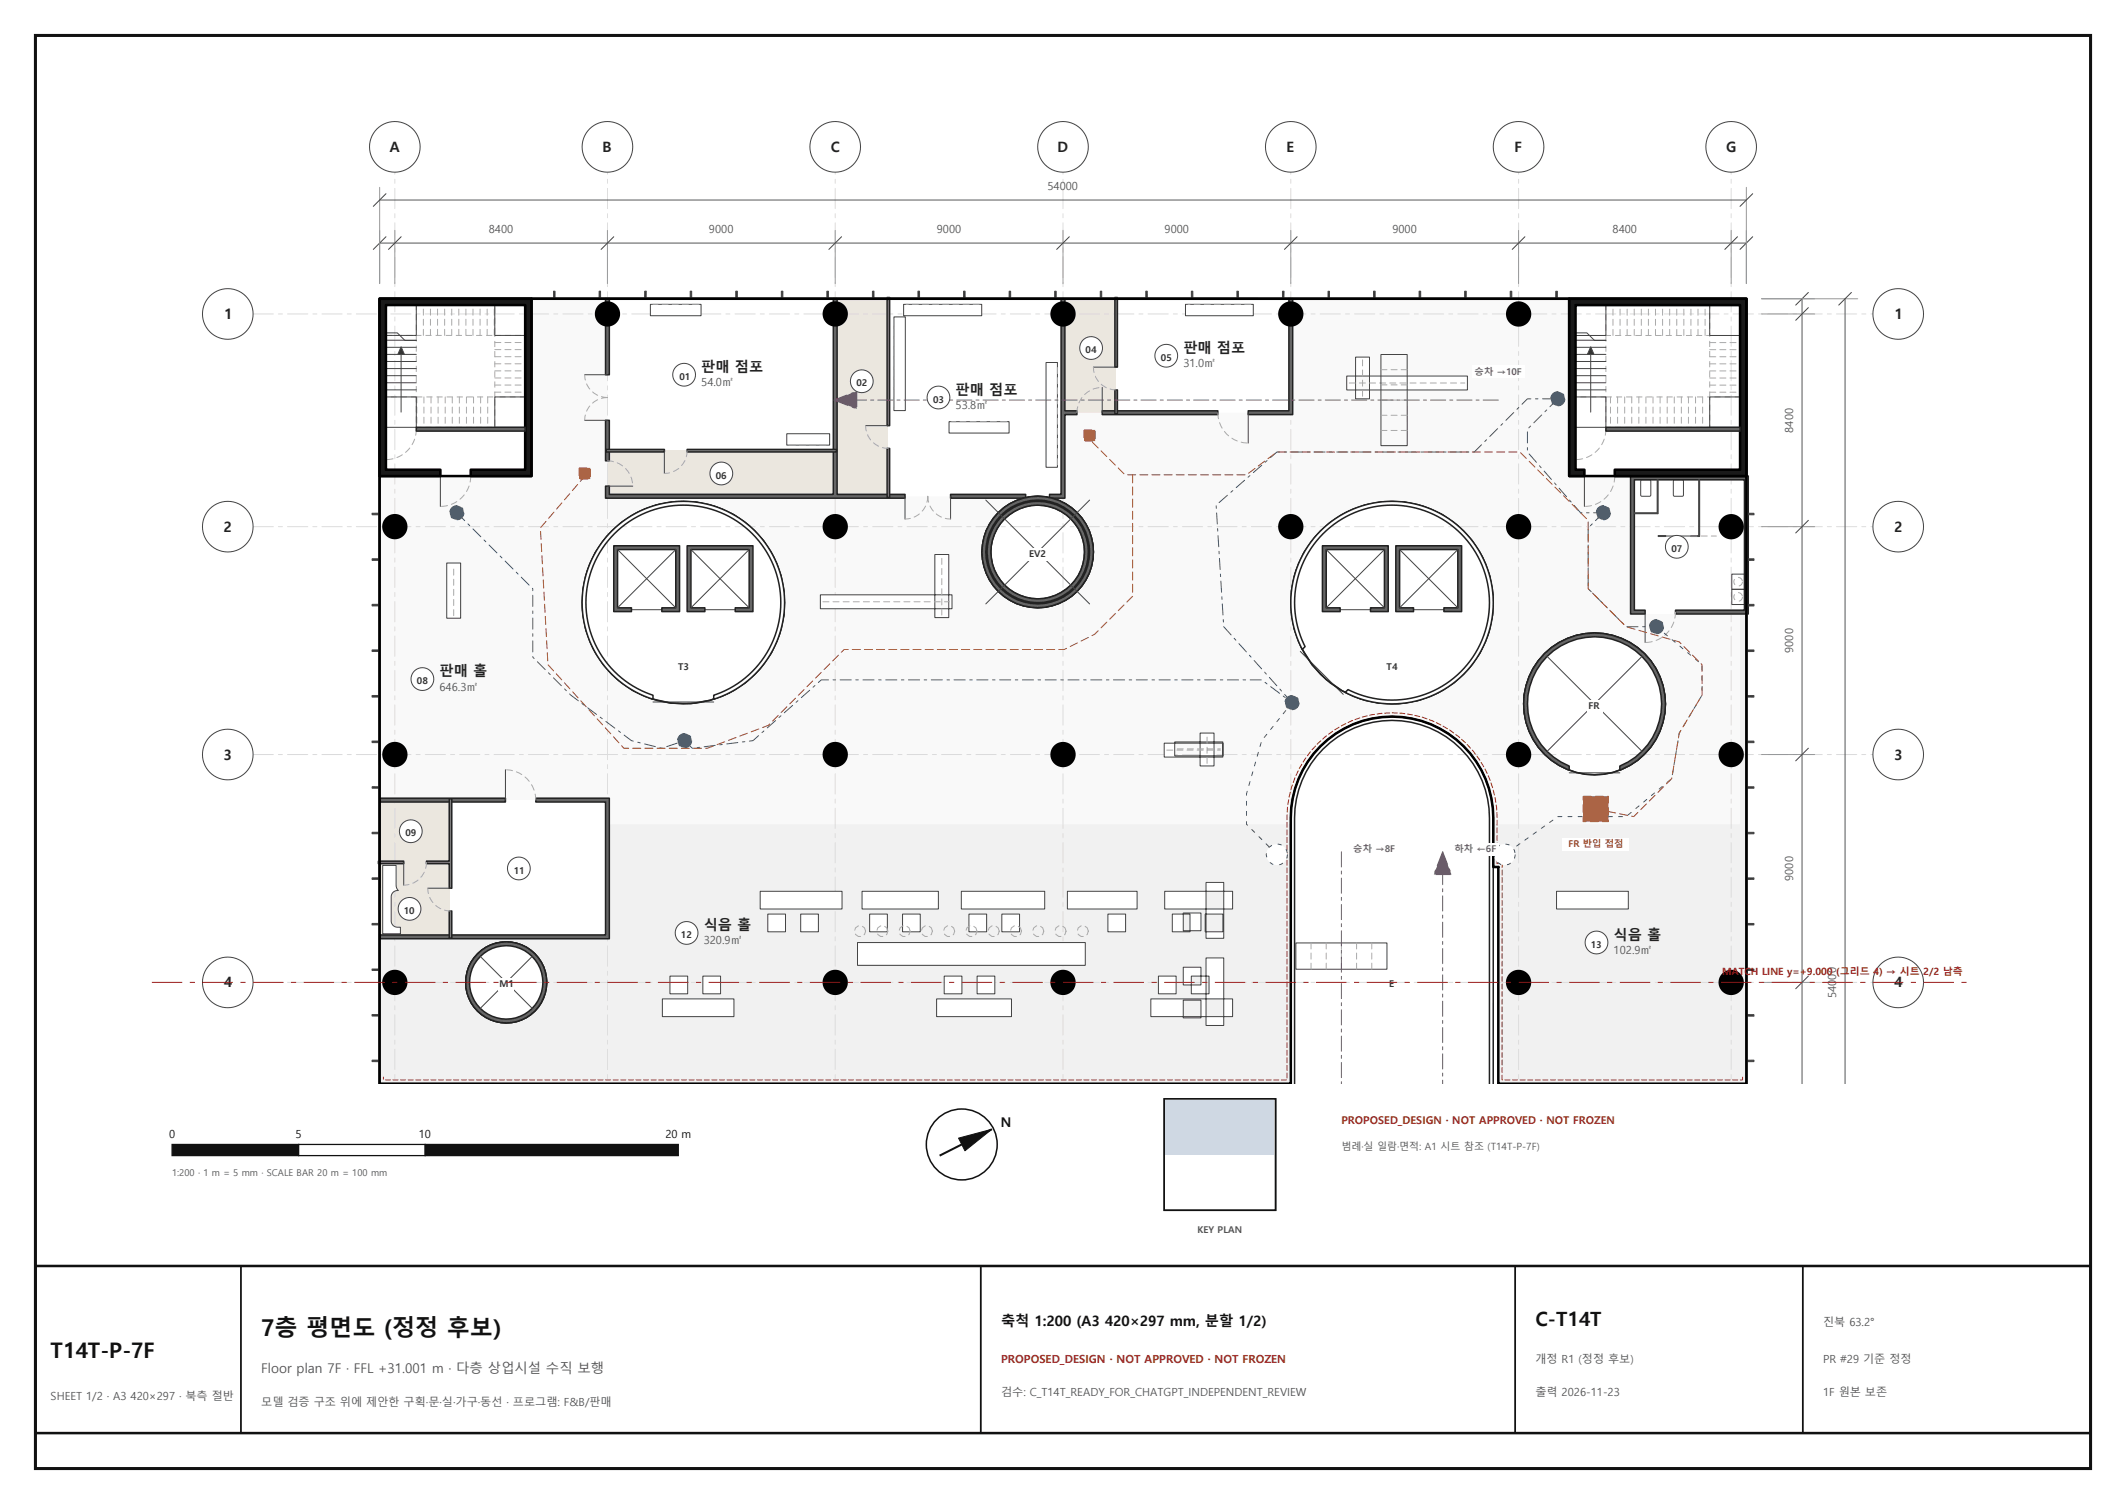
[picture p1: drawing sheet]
<svg xmlns="http://www.w3.org/2000/svg" width="420mm" height="297mm" viewBox="0 0 420 297" stroke-linecap="round" stroke-linejoin="round" font-family="sans-serif">
<path d="M7 7h406v283h-406z" fill="none" stroke="#111" stroke-width=".6"/>
<path d="M120 59h45v30h-45z" fill-rule="evenodd" fill="#fff"/>
<path d="M165 59h10.5v39h-10.5z" fill-rule="evenodd" fill="#ebe7df"/>
<path d="M175.5 59h34.5v39h-34.5z" fill-rule="evenodd" fill="#fff"/>
<path d="M210 59h10.5v22.5h-10.5z" fill-rule="evenodd" fill="#ebe7df"/>
<path d="M220.5 59h34.5v22.5h-34.5z" fill-rule="evenodd" fill="#fff"/>
<path d="M120 89h45v9h-45z" fill-rule="evenodd" fill="#ebe7df"/>
<path d="M105 59h139.3l-124.3 .1 .1 38.9 83.9 .1-1.9 .3-2.6 1.1-2.3 1.7-.9 1.1-.8 1.2a11.1 11.1 0 0 0-.7 9.7l1.5 2.5a11.1 11.1 0 0 0 7.3 4.2l1.4 .1a10.9 10.9 0 0 0 5.5-1.5l1.2-.8 2-2a11 11 0 0 0-7.7-17.6l3.9-.1 .1-.1v-16.4h44.9l.1-22.4-.1-.1h55.1v34.9l.1 .1h12.2l-.2 .4v26.7l.4 .2h21.3l-.1 41.5h-48.7l-.1-3.3-.3-1.9-.5-1.9-1-2.7a19.4 19.4 0 0 0-4-5.6l-1.4-1.4-3.3-2.1a20.4 20.4 0 0 0-13.3-2l-1.9 .5a20.3 20.3 0 0 0-12.7 11.4l-.6 1.9-.5 1.9-.3 1.9-.1 3.3h-135v-4.7l-.1-.1h-44.8l-.1 .2v9.9v-74.1h30zM301 139a14 14 0 0 0 28 0 14 14 0 0 0-28 0zM259.8 106a22.2 22.2 0 0 0-4.7 10.6 20.1 20.1 0 0 0 6.9 17.6l3.2 2.2a20 20 0 0 0 26.1-6 20 20 0 0 0-3.3-26.6l-3.1-2.2a20 20 0 0 0-22.2 1.7zM119.8 105.9l-2.2 3.3-1.6 3.5a19.9 19.9 0 0 0-.9 7.8l.6 3.8a19.3 19.3 0 0 0 3.6 7 20.8 20.8 0 0 0 17.2 7.7l3.9-.7a20.7 20.7 0 0 0 13.6-13.1l.9-3.8v-3.9a20 20 0 0 0-6.9-13.7l-3.1-2.2a19.7 19.7 0 0 0-7.5-2.4 19.7 19.7 0 0 0-7.8 .5l-3.6 1.5-3.3 2z" fill-rule="evenodd" fill="#f9f9f9"/>
<g fill="#ebe7df">
<path d="M75 158h14v12.3h-14z" fill-rule="evenodd"/>
<path d="M75 170.3h14v14.7h-14z" fill-rule="evenodd"/>
</g>
<path d="M89 158h31v27h-31z" fill-rule="evenodd" fill="#fff"/>
<g fill="#f1f1f1">
<path d="M75 185h44.9l.1-22.2h135v51.2h-180zM92 194a8 8 0 0 0 16 0 8 8 0 0 0-16 0z" fill-rule="evenodd"/>
<path d="M295 162.6l.1 .2 48.6-.1 .1-41.4h1.2v92.7h-49v-42.6l-.1-.2h-.9z" fill-rule="evenodd"/>
</g>
<g fill="none" stroke="#222" stroke-width=".3">
<path d="M119.8 106a20 20 0 0 1 17.6-6.8 20.7 20.7 0 0 1 15.4 10.8l1.5 3.6 .6 3.9a22.3 22.3 0 0 1-2.5 11.3 22.2 22.2 0 0 1-8.4 8.1 22.2 22.2 0 0 1-11.4 1.9 22.3 22.3 0 0 1-10.6-4.6 19.9 19.9 0 0 1-6.3-9.8 22.5 22.5 0 0 1 .3-11.6l1.6-3.6zM259.8 106a19.9 19.9 0 0 1 6.2-4.8 20.7 20.7 0 0 1 18.8 .4l1.6 1.1a19.8 19.8 0 0 1-4.2 34.9 18 18 0 0 1-11.5 .8 18 18 0 0 1-10.1-5.6 19.2 19.2 0 0 1-5-18.1l.4-1.9 1.6-3.6z"/>
<circle cx="205" cy="109" r="11"/>
<circle cx="315" cy="139" r="14"/>
<circle cx="100" cy="194" r="8"/>
</g>
<path d="M50 62h320M50 104h320M50 149h320M50 194h320M78 214v-180M120 214v-180M165 214v-180M210 214v-180M255 214v-180M300 214v-180M342 214v-180" fill="none" stroke="#dcdcdc" stroke-width=".2" stroke-dasharray="4 1 .8 1"/>
<path d="M128.5 60.1h10v2.2h-10zM155.4 85.7h8.5v2.2h-8.5z" fill-rule="evenodd" fill="#fff" stroke="#444" stroke-width=".2"/>
<path d="M138 60.1h-9M155.9 87.9h7.5" fill="none" stroke="#aaa" stroke-width=".2" stroke-dasharray="1.2 .8"/>
<path d="M206.7 71.6h2.2v20.7h-2.2zM178.5 60.1h15.4v2.2h-15.4zM176.6 62.6h2.3v18.5h-2.3zM187.5 83.3h11.8v2.2h-11.8z" fill-rule="evenodd" fill="#fff" stroke="#444" stroke-width=".2"/>
<path d="M176.6 63.1v17.5M193.4 60.1h-14.4M198.8 83.3h-10.8M208.9 91.8v-19.7" fill="none" stroke="#aaa" stroke-width=".2" stroke-dasharray="1.2 .8"/>
<path d="M234.2 60.1h13.4v2.2h-13.4z" fill-rule="evenodd" fill="#fff" stroke="#444" stroke-width=".2"/>
<path d="M247.1 60.1h-12.4" fill="none" stroke="#aaa" stroke-width=".2" stroke-dasharray="1.2 .8"/>
<path d="M88.3 111.2v10.9h2.7v-10.9zM162.1 117.5v2.7h26v-2.7zM184.7 109.5v12.5h2.7v-12.5zM266 74.3v2.7h23.9v-2.7zM267.8 70.5v8.3h2.8v-8.3zM230 146.8v2.7h11.6v-2.7zM232.1 146.5v2.8h9.5v-2.8zM237.1 144.8v6.5h2.7v-6.5z" fill-rule="evenodd" fill="#fff" stroke="#444" stroke-width=".2"/>
<path d="M266.5 75.6h22.9M269.2 78.3v-7.3M162.6 118.8h25M89.6 121.6v-9.9M186.1 121.5v-11.5M230.5 148.1h10.6M232.6 147.9h8.5M238.5 150.8v-5.5" fill="none" stroke="#aaa" stroke-width=".2" stroke-dasharray="1.2 .8"/>
<g fill="#fff" stroke="#444" stroke-width=".2">
<path d="M75.6 170.9h2.7v4l.4 1a1.27 1.27 0 0 0-1.4 1.2v4.8a1.25 1.25 0 0 0 1.2 1.2h.6v1.3h-3.5z" fill-rule="evenodd"/>
<path d="M130.9 197.3v3.5h14.1v-3.5zM132.4 192.8v3.5h3.5v-3.5zM138.9 192.8v3.5h3.5v-3.5zM185 197.3v3.5h14.8v-3.5zM186.5 192.8v3.5h3.5v-3.5zM193 192.8v3.5h3.5v-3.5zM227.4 197.3v3.5h16.1v-3.5zM228.8 192.8v3.5h3.5v-3.5zM235.3 192.8v3.5h3.5v-3.5zM150.2 176v3.5h16.1v-3.5zM151.7 180.5v3.5h3.5v-3.5zM158.2 180.5v3.5h3.5v-3.5zM170.3 176v3.5h15.1v-3.5zM171.8 180.5v3.5h3.5v-3.5zM178.3 180.5v3.5h3.5v-3.5zM189.9 176v3.5h16.5v-3.5zM191.4 180.5v3.5h3.5v-3.5zM197.9 180.5v3.5h3.5v-3.5zM210.9 176v3.5h13.7v-3.5zM218.9 180.5v3.5h3.5v-3.5zM230.1 176v3.5h13.4v-3.5zM231.6 180.5v3.5h3.5v-3.5zM238.1 180.5v3.5h3.5v-3.5zM238.3 189.2v13.3h3.5v-13.3zM233.8 197.5v3.5h3.5v-3.5zM233.8 191v3.5h3.5v-3.5zM238.3 174.3v11h3.5v-11zM233.8 180.3v3.5h3.5v-3.5zM169.4 186.1v4.5h45v-4.5z" fill-rule="evenodd"/>
</g>
<path d="M171 183.9l-.2-.7-.6-.4h-.6l-.6 .4-.2 .7 .2 .6 .6 .4h.6l.6-.4 .2-.6M175.4 183.9l-.2-.7-.6-.4h-.6l-.6 .4-.2 .7 .2 .6 .6 .4h.6l.6-.4 .2-.6M179.8 183.9l-.2-.7-.6-.4h-.6l-.6 .4-.2 .7 .2 .6 .6 .4h.6l.6-.4 .2-.6M184.2 183.9l-.2-.7-.6-.4h-.6l-.6 .4-.2 .7 .2 .6 .6 .4h.6l.6-.4 .2-.6M188.6 183.9l-.2-.7-.6-.4h-.6l-.6 .4-.2 .7 .2 .6 .6 .4h.6l.6-.4 .2-.6M193 183.9l-.2-.7-.6-.4h-.6l-.6 .4-.2 .7 .2 .6 .6 .4h.6l.6-.4 .2-.6M197.4 183.9l-.2-.7-.6-.4h-.6l-.6 .4-.2 .7 .2 .6 .6 .4h.6l.6-.4 .2-.6M201.8 183.9l-.2-.7-.6-.4h-.6l-.6 .4-.2 .7 .2 .6 .6 .4h.6l.6-.4 .2-.6M206.2 183.9l-.2-.7-.6-.4h-.6l-.6 .4-.2 .7 .2 .6 .6 .4h.6l.6-.4 .2-.6M210.6 183.9l-.2-.7-.6-.4h-.6l-.6 .4-.2 .7 .2 .6 .6 .4h.6l.6-.4 .2-.6M215 183.9l-.2-.7-.6-.4h-.6l-.6 .4-.2 .7 .2 .6 .6 .4h.6l.6-.4 .2-.6" fill="none" stroke="#aaa" stroke-width=".2" stroke-dasharray="1.2 .8"/>
<path d="M307.5 176h14.2v3.5h-14.2z" fill-rule="evenodd" fill="#fff" stroke="#444" stroke-width=".2"/>
<g fill="none" stroke="#444" stroke-width=".2">
<path d="M76.2 78.4h6v6h-6zM76.2 60.2h6v6h-6zM76.2 65.7h2.3l1.5 1.5h2.2M76.2 77h6M76.2 75.6h6M76.2 74.2h6M76.2 72.8h6M76.2 71.4h6M76.2 70h6M76.2 68.6h6M76.2 67.2h6M79.2 70v11.4"/>
<path d="M97.7 60.2h6v6h-6zM97.7 78.4h6v6h-6zM272.8 70h5.2v18h-5.2zM324.2 94.8l1.7-.1 .2 .2v2.8l-.1 .3h-1.6l-.2-.1zM330.6 94.8l1.7-.1 .2 .2 .1 2.9-.2 .2h-1.6l-.2-.1zM342.1 116.4h2.5v3h-2.5zM342.1 113.4h2.5v3h-2.5zM256 186.2h18v5.2h-18z"/>
</g>
<g fill="none" stroke="#aaa" stroke-width=".2" stroke-dasharray="1.2 .8" stroke-linecap="butt">
<path d="M76.2 66.2h6v12.2h-6zM82.2 60.2h15.5v6h-15.5zM82.2 78.4h15.5v6h-15.5zM97.7 66.2h6v12.2h-6z"/>
<circle cx="343.4" cy="117.9" r=".85"/>
<circle cx="343.4" cy="114.9" r=".85"/>
</g>
<g fill="none" stroke="#aaa" stroke-width=".2" stroke-dasharray="1.2 .8">
<path d="M82.4 78.4v6M83.6 66.2v-6M83.8 78.4v6M85 66.2v-6M85.2 78.4v6M86.4 66.2v-6M86.6 78.4v6M87.8 66.2v-6M88 78.4v6M89.2 66.2v-6M89.4 78.4v6M90.6 66.2v-6"/>
<path d="M90.7 78.4v6M92 66.2v-6M92.1 78.4v6M93.4 66.2v-6M93.5 78.4v6M94.8 66.2v-6M94.9 78.4v6M96.2 66.2v-6M96.3 78.4v6M97.6 66.2v-6M97.7 67.6h6M97.7 69h6"/>
<path d="M97.7 70.4h6M97.7 71.8h6M97.7 73.2h6M97.7 74.6h6M97.7 76h6M97.7 77.4h6M272.8 79h5.2M272.8 76h5.2M272.8 73h5.2M272.8 85h5.2M272.8 82h5.2M259 191.4v-5.2"/>
<path d="M262 191.4v-5.2M265 191.4v-5.2M268 191.4v-5.2M271 191.4v-5.2"/>
</g>
<path d="M79.2 68.5l.7 1.5h-1.3z" fill="#333" stroke="#444" stroke-width=".2"/>
<path d="M311.3 66.3h6v12.1h-6zM317.3 60.3h20.5v6h-20.5zM317.3 78.4h20.5v6h-20.5zM337.8 66.3h6v12.1h-6z" fill="none" stroke="#aaa" stroke-width=".2" stroke-dasharray="1.2 .8" stroke-linecap="butt"/>
<g fill="none" stroke="#444" stroke-width=".2">
<path d="M311.3 78.4h6v6h-6zM311.3 60.3h6v6h-6zM311.3 65.7h2.2l1.5 1.5h2.3M311.3 77h6M311.3 75.6h6M311.3 74.2h6M311.3 72.8h6M311.3 71.4h6M311.3 70h6M311.3 68.6h6M311.3 67.2h6M314.3 70v11.4"/>
<path d="M337.8 60.3h6v6h-6zM337.8 78.4h6v6h-6z"/>
</g>
<g fill="none" stroke="#aaa" stroke-width=".2" stroke-dasharray="1.2 .8">
<path d="M318.2 78.4v6M318.7 66.3v-6M319.6 78.4v6M320 66.3v-6M321 78.4v6M321.4 66.3v-6M322.4 78.4v6M322.8 66.3v-6M323.8 78.4v6M324.2 66.3v-6M325.2 78.4v6M325.6 66.3v-6"/>
<path d="M326.6 78.4v6M327 66.3v-6M328 78.4v6M328.4 66.3v-6M329.4 78.4v6M329.9 66.3v-6M330.8 78.4v6M331.3 66.3v-6M332.2 78.4v6M332.7 66.3v-6M333.6 78.4v6M334.1 66.3v-6"/>
<path d="M335 78.4v6M335.5 66.3v-6M336.4 78.4v6M336.9 66.3v-6M337.8 67.7h6M337.8 69h6M337.8 70.4h6M337.8 71.8h6M337.8 73.2h6M337.8 74.6h6M337.8 76h6M337.8 77.4h6"/>
</g>
<path d="M314.3 68.5l.6 1.5h-1.3z" fill="#333" stroke="#444" stroke-width=".2"/>
<path d="M209.6 59h.8v22.1h2.3v.8h-2.3v16.5h-3.1v-.8h2.3zM217.7 81.1h22.9v.8h-22.9zM254.6 59h.8v22.9h-8.8v-.8h8zM119.6 96h.8v1.6h44.2v-38.6h.8v38.6h13.4v.8h-59.2zM119.6 83h.8v8h-.8zM119.6 59h.8v15h-.8zM187.8 97.6h14.8v.8h-14.8zM75 184.6h44.6v-26.2h-13.7v-.8h14.5v27.8h-45.4zM75 157.6h24.9v.8h-24.9z" fill-rule="evenodd" fill="#666" stroke="#222" stroke-width=".3"/>
<path d="M220.3 58.7h.4v13.8h-.4zM220.3 77h.4v4.7h-.4zM175.3 58.7h.4v25.4h-.4zM175.3 88.6h.4v9.7h-.4zM135.8 88.7h29.5v.5h-29.5zM119.8 88.7h11.4v.5h-11.4zM74.8 170h5v.6h-5zM88.8 157.7h.5v17.7h-.5v-4.8h-4.5v-.6h4.5zM88.8 179.9h.5v5.3h-.5z" fill-rule="evenodd" fill="#808080" stroke="#222" stroke-width=".3"/>
<path d="M322.1 94h23.3v27.2h-14.4v-.7h13.6v-25.8h-21.7v25.8h2.1v.7h-2.9z" fill-rule="evenodd" fill="#666" stroke="#222" stroke-width=".3"/>
<g fill="#888" stroke="#444" stroke-width=".2">
<path d="M327.4 94.7h.2v6.7h-.2z" fill-rule="evenodd"/>
<path d="M322.9 101.3h4.5v.1h-4.5z" fill-rule="evenodd"/>
<path d="M335.6 94.7h.2v11.3h-.2z" fill-rule="evenodd"/>
<path d="M327.6 105.8h1.5v.2h-1.5z" fill-rule="evenodd"/>
<path d="M334.1 105.8h1.5v.2h-1.5z" fill-rule="evenodd"/>
</g>
<g fill="none" stroke="#444" stroke-width=".2">
<path d="M105 58.8h205v.2h-143.5h-61.5zM115.5 74h4.5M216 72.5h4.5M217.7 76.5v5M74.8 94h.2v120h-.2zM76.2 84.8v6M87 94v6M115.5 83h4.5M120 96h5M131.2 89v4.5M171 84.1h4.5M178.8 98v4.5"/>
<path d="M187.8 98v4.5M246.6 81.5v6M311.3 84.8v6M313 94v6M345 94h.2v120h-.2zM329.1 105.8h5M124.7 120.4h6M129 138.6h12M139.2 120.4h6M256.9 128.6l8.5 8.5M264.8 120.4h5.9M279.2 120.4h6"/>
<path d="M325 120.9v6M99.9 152v6M310 152.6h10M79.8 170.3v4.5M84.5 175.4h4.5"/>
</g>
<g fill="none" stroke="#aaa" stroke-width=".2" stroke-dasharray="1.2 .8">
<path d="M120 78.5a4.5 4.5 0 0 0-4.5 4.5M120 78.5a4.5 4.5 0 0 1-4.5-4.5M220.5 77a4.5 4.5 0 0 1-4.5-4.5M82.2 84.8a6 6 0 0 1-6 6M93 94a6 6 0 0 1-6 6M120 91a5 5 0 0 1 5 5M135.8 89a4.5 4.5 0 0 1-4.6 4.5M175.5 88.6a4.5 4.5 0 0 1-4.5-4.5M183.3 98a4.5 4.5 0 0 0 4.5 4.5M183.3 98a4.5 4.5 0 0 1-4.5 4.5M212.7 81.5a5 5 0 0 1 5-5M240.6 81.5a6 6 0 0 0 6 6"/>
<path d="M317.3 84.8a6 6 0 0 1-6 6M319 94a6 6 0 0 1-6 6M334.1 105.8h5M331 120.9a6 6 0 0 1-6 6M105.9 158a6 6 0 0 0-6-6M84.3 170.3a4.5 4.5 0 0 1-4.5 4.5M89 179.9a4.5 4.5 0 0 1-4.5-4.5"/>
</g>
<path d="M73.5 209.3l1.3 .1v.3l-1.3-.1zM73.5 200.4h1.3v.2h-1.3zM73.5 191.4h1.3v.2h-1.3zM73.5 182.4h1.3v.2h-1.3zM73.5 173.4h1.3v.2h-1.3zM73.5 164.4l1.3-.1v.3h-1.3zM73.5 155.4h1.3v.3l-1.3-.1zM73.5 146.3h1.3v.4l-1.3-.1zM73.5 137.3h1.3v.4h-1.3zM73.5 128.3h1.3v.4h-1.3zM73.5 119.3h1.3v.3l-1.3 .1zM73.5 110.3h1.3v.4h-1.3zM73.5 101.4l1.3-.1v.4h-1.3zM109.4 57.5h.3l-.1 1.3h-.2zM136.4 57.5h.2v1.3h-.2zM118.4 57.5h.2v1.3h-.2zM127.4 57.5h.3l-.1 1.3h-.2zM154.4 57.5h.3v1.3h-.3zM244.4 57.5h.2l.1 1.3h-.3zM253.4 57.5h.3l-.1 1.3h-.2zM262.4 57.5h.3l-.1 1.3h-.2zM289.3 57.5h.4v1.3h-.3zM199.4 57.5h.3v1.3h-.4zM235.4 57.5h.2l.1 1.3h-.3zM280.3 57.5h.4v1.3h-.3zM190.4 57.5h.3v1.3h-.4zM145.4 57.5h.3v1.3h-.3zM163.4 57.5h.3v1.3h-.4zM181.3 57.5h.4v1.3h-.4zM226.4 57.5h.2l.1 1.3h-.3zM208.4 57.5h.3v1.3h-.3zM271.3 57.5h.4v1.3h-.3zM217.4 57.5h.2l.1 1.3h-.3zM172.4 57.5h.3v1.3h-.4zM345.2 209.4h1.3v.2l-1.3 .1zM345.2 200.4h1.3v.3h-1.3zM345.2 191.4h1.3v.2h-1.3zM345.2 182.4h1.3v.3l-1.3-.1zM345.2 173.4h1.3v.3h-1.3zM345.2 164.4h1.3v.3h-1.3zM345.2 155.4h1.3v.3h-1.3zM345.2 146.3l1.3 .1v.3h-1.3zM345.2 137.4l1.3-.1v.4h-1.3zM345.2 128.4l1.3-.1v.4h-1.3zM345.2 119.4l1.3-.1v.4h-1.3zM345.2 110.4l1.3-.1v.4h-1.3zM345.2 101.4h1.3v.3l-1.3-.1zM298.3 57.5h.4v1.3h-.3zM307.3 57.5h.4v1.3h-.4z" fill-rule="evenodd" fill="#333" stroke="#444" stroke-width=".2"/>
<g fill="none" stroke="#222" stroke-width=".3">
<path d="M255 214v-52.5a20 20 0 0 1 20-20 20 20 0 0 1 20 20v52.5"/>
<circle cx="135" cy="119" r="20"/>
<circle cx="205" cy="109" r="9.3"/>
<circle cx="205" cy="109" r="11"/>
<circle cx="275" cy="119" r="20"/>
<circle cx="315" cy="139" r="14"/>
<circle cx="100" cy="194" r="8"/>
</g>
<path d="M305.1 129.1a14 14 0 0 1 21.6 2.3 14 14 0 0 1-6.7 20.7v-.8a13.2 13.2 0 0 0 5.5-20.4 13.2 13.2 0 0 0-21 0 13.2 13.2 0 0 0 5.5 20.4v.8a14 14 0 0 1-4.9-23z" fill-rule="evenodd" fill="#666" stroke="#222" stroke-width=".3"/>
<path d="M305.6 129.6l18.8 18.8M324.4 129.6l-18.8 18.8" fill="none" stroke="#444" stroke-width=".2"/>
<path d="M92 194a8 8 0 0 1 16 0 8 8 0 0 1-16 0zM92.8 194a7.2 7.2 0 0 0 14.4 0 7.2 7.2 0 0 0-14.4 0z" fill-rule="evenodd" fill="#666" stroke="#222" stroke-width=".3"/>
<path d="M94.9 188.9l10.2 10.2M105.1 188.9l-10.2 10.2" fill="none" stroke="#444" stroke-width=".2"/>
<path d="M120.9 104.9a20 20 0 0 1 31.2 3.7 20 20 0 0 1-11.1 29.5v-.8a19.2 19.2 0 0 0 9.6-29.6 19.2 19.2 0 0 0-31.2 0 19.2 19.2 0 0 0 9.6 29.6v.8a20 20 0 0 1-8.1-33.2z" fill-rule="evenodd" fill="#fff" stroke="#222" stroke-width=".3"/>
<path d="M121.2 107.8h13v13h-3.5v-.8h2.8v-11.5h-11.5v11.5h2.7v.8h-3.5z" fill-rule="evenodd" fill="#666" stroke="#222" stroke-width=".3"/>
<path d="M122 108.5l11.5 11.5M133.5 108.5l-11.5 11.5" fill="none" stroke="#444" stroke-width=".2"/>
<path d="M135.8 107.8h12.9v13h-3.5v-.8h2.8v-11.5h-11.5v11.5h2.7v.8h-3.4z" fill-rule="evenodd" fill="#666" stroke="#222" stroke-width=".3"/>
<path d="M136.5 108.5l11.5 11.5M148 108.5l-11.5 11.5" fill="none" stroke="#444" stroke-width=".2"/>
<path d="M260.9 104.9a20 20 0 0 1 26.7-1.4 20 20 0 0 1 4.1 26.5 20 20 0 0 1-25.9 6.7l.5-.5a19.2 19.2 0 0 0 27.7-14.2 19.2 19.2 0 0 0-22-22 19.2 19.2 0 0 0-14.2 27.7l-.5 .5a20 20 0 0 1 3.6-23.3z" fill-rule="evenodd" fill="#fff" stroke="#222" stroke-width=".3"/>
<path d="M261.2 107.8h13.1v13h-3.6v-.8h2.8v-11.5h-11.5v11.5h2.8v.8h-3.6z" fill-rule="evenodd" fill="#666" stroke="#222" stroke-width=".3"/>
<path d="M262 108.5l11.5 11.5M273.5 108.5l-11.5 11.5" fill="none" stroke="#444" stroke-width=".2"/>
<path d="M275.7 107.8h13.1v13h-3.6v-.8h2.8v-11.5h-11.5v11.5h2.7v.8h-3.5z" fill-rule="evenodd" fill="#666" stroke="#222" stroke-width=".3"/>
<path d="M276.5 108.5l11.5 11.5M288 108.5l-11.5 11.5" fill="none" stroke="#444" stroke-width=".2"/>
<path d="M260.9 147.4a20 20 0 0 1 21.8-4.4 20 20 0 0 1 12.3 18.5v52.5h-40v-52.5a20 20 0 0 1 5.9-14.1zM261.4 147.9a19.3 19.3 0 0 0-5.7 13.6l.1 52.5h38.4v-52.5a19.2 19.2 0 0 0-11.8-17.8 19.2 19.2 0 0 0-21 4.2z" fill-rule="evenodd" fill="#fff"/>
<path d="M255 214v-52.5a20 20 0 0 1 20-20 20 20 0 0 1 20 20v52.5M255.8 214l-.1-52.5a19.3 19.3 0 0 1 19.3-19.2 19.3 19.3 0 0 1 19.2 19.2v52.5" fill="none" stroke="#222" stroke-width=".3"/>
<path d="M194 109a11 11 0 0 1 22 0 11 11 0 0 1-22 0zM194.8 109a10.2 10.2 0 0 0 20.4 0 10.2 10.2 0 0 0-20.4 0zM195 109a10 10 0 0 1 20 0 10 10 0 0 1-20 0zM195.8 109a9.2 9.2 0 0 0 18.4 0 9.2 9.2 0 0 0-18.4 0z" fill-rule="evenodd" fill="#666" stroke="#222" stroke-width=".3"/>
<path d="M194.7 98.8l20.6 20.5M215.3 98.8l-20.6 20.5" fill="none" stroke="#444" stroke-width=".2"/>
<path d="M75 59h30v35h-30zM310 59h35v35h-35z" fill="none" stroke="#000" stroke-width=".5"/>
<path d="M75 59h30v35h-12v-1.2h10.7v-32.6h-27.5v32.6h10.8v1.2h-12z" fill-rule="evenodd" fill="#1a1a1a" stroke="#000" stroke-width=".5"/>
<path d="M82.2 84.4h21.5v.7h-21.5z" fill-rule="evenodd" fill="#666" stroke="#222" stroke-width=".3"/>
<path d="M310 59h35v35h-26v-1.2h24.8v-32.5h-32.5v32.5h1.7v1.2h-3z" fill-rule="evenodd" fill="#1a1a1a" stroke="#000" stroke-width=".5"/>
<path d="M317.3 84.4h26.5v.7h-26.5z" fill-rule="evenodd" fill="#666" stroke="#222" stroke-width=".3"/>
<path d="M75 59h270v155h-49v-42.8h-1v-4.8a41.6 41.6 0 0 0-.2-7.8 20 20 0 0 0-21.3-17 20 20 0 0 0-18.5 19.9v52.5h-180z" fill="none" stroke="#000" stroke-width=".5"/>
<g fill="#000" stroke="#000" stroke-width=".5">
<circle cx="120" cy="62" r="2.25"/>
<circle cx="165" cy="62" r="2.25"/>
<circle cx="210" cy="62" r="2.25"/>
<circle cx="255" cy="62" r="2.25"/>
<circle cx="300" cy="62" r="2.25"/>
<circle cx="78" cy="104" r="2.25"/>
<circle cx="165" cy="104" r="2.25"/>
<circle cx="255" cy="104" r="2.25"/>
<circle cx="300" cy="104" r="2.25"/>
<circle cx="342" cy="104" r="2.25"/>
<circle cx="78" cy="149" r="2.25"/>
<circle cx="165" cy="149" r="2.25"/>
<circle cx="210" cy="149" r="2.25"/>
<circle cx="300" cy="149" r="2.25"/>
<circle cx="342" cy="149" r="2.25"/>
<circle cx="78" cy="194" r="2.25"/>
<circle cx="165" cy="194" r="2.25"/>
<circle cx="210" cy="194" r="2.25"/>
<circle cx="300" cy="194" r="2.25"/>
<circle cx="342" cy="194" r="2.25"/>
</g>
<path d="M295.8 170.5v-4.1a41.8 41.8 0 0 0-.3-7.9 20.7 20.7 0 0 0-22-17.7 20.7 20.7 0 0 0-19.3 20.7l.1 51.8h-178.5v-.6M344.2 212.7v.6h-47.5l.1-42.8h-1" fill="none" stroke="#b3261e" stroke-width=".2" stroke-dasharray="1 .5"/>
<path d="M307.8 78.8l-6 6v4.5l10.5 12h4.5M90.3 101.3l15 15v13.5l7.5 7.5 12 9 6 1.5 4.5-1.5M316.8 101.3l-3 3v12l7.5 7.5h6M255.3 138.8l-13.5-15-1.5-24 12-10.5h39l10.5-10.5h6M135.3 146.3l1.5 1.5 12-1.5 13.5-12h87l6 4.5" fill="none" stroke="#2f5d8a" stroke-width=".2" stroke-dasharray="2.2 .9 .5 .9"/>
<path d="M255.3 138.8l-6 7.5-3 10.5v6l6 6M327.3 123.8l9 7.5v6l-4.5 7.5-1.5 9-9 7.5h-13.5l-10.5 7.5" fill="none" stroke="#2f5d8a" stroke-width=".2" stroke-dasharray=".8 1.2"/>
<g fill="#2f5d8a" stroke="#2f5d8a" stroke-width=".2" stroke-dasharray="2.2 .9 .5 .9" stroke-linecap="butt">
<circle cx="90.3" cy="101.3" r="1.4"/>
<circle cx="316.8" cy="101.3" r="1.4"/>
<circle cx="327.2" cy="123.8" r="1.4"/>
<circle cx="135.3" cy="146.3" r="1.4"/>
<circle cx="255.3" cy="138.7" r="1.4"/>
</g>
<circle cx="297.3" cy="168.7" r="2.1" fill="#fff" stroke="#2f5d8a" stroke-width=".2" stroke-dasharray=".8 1.2" stroke-linecap="butt"/>
<circle cx="307.8" cy="78.8" r="1.4" fill="#2f5d8a" stroke="#2f5d8a" stroke-width=".2" stroke-dasharray="2.2 .9 .5 .9" stroke-linecap="butt"/>
<circle cx="252.2" cy="168.7" r="2.1" fill="#fff" stroke="#2f5d8a" stroke-width=".2" stroke-dasharray=".8 1.2" stroke-linecap="butt"/>
<path d="M223.8 93.8v24l-7.5 7.5-6 3h-43.5l-15 15-12 4.5h-16.5l-15-16.5-1.5-27 9-10.5M315.3 159.8l7.5 1.5 7.5-7.5 1.5-9 4.5-7.5v-6l-4.5-4.5-10.5-3-7.5-7.5v-13.5l-13.5-13.5h-48l-6 4.5h-24l-7.5-7.5" fill="none" stroke="#9a5b1e" stroke-width=".2" stroke-dasharray="1.6 .8"/>
<g fill="#9a5b1e" stroke="#9a5b1e" stroke-width=".2" stroke-dasharray="1.6 .8" stroke-linecap="butt">
<path d="M114.4 92.4h2.2v2.2h-2.2z" fill-rule="evenodd"/>
<path d="M214.1 84.9h2.3v2.2h-2.3z" fill-rule="evenodd"/>
<path d="M312.7 157.2h5v5.1h-5z" fill-rule="evenodd"/>
</g>
<path d="M296 79h-131.2M265 168.2v45.8M285 214v-45.8" fill="none" stroke="#7a3b8c" stroke-width=".2" stroke-dasharray="3 .8 .6 .8"/>
<g fill="#7a3b8c" stroke="#7a3b8c" stroke-width=".2" stroke-dasharray="3 .8 .6 .8" stroke-linecap="butt">
<path d="M285 168.2l1.8 4.5h-3.5z"/>
<path d="M164.8 79l4.5-1.7v3.5z"/>
</g>
<g fill="#fff" stroke="#444" stroke-width=".2">
<circle cx="135.1" cy="74" r="2.25"/>
<circle cx="170.2" cy="75.3" r="2.25"/>
<circle cx="185.4" cy="78.5" r="2.25"/>
<circle cx="215.6" cy="68.7" r="2.25"/>
<circle cx="230.4" cy="70.3" r="2.25"/>
<circle cx="142.5" cy="93.5" r="2.25"/>
<circle cx="331.3" cy="108" r="2.25"/>
<circle cx="83.4" cy="134.1" r="2.25"/>
<circle cx="81.2" cy="164.2" r="2.25"/>
<circle cx="80.9" cy="179.5" r="2.25"/>
<circle cx="102.5" cy="171.5" r="2.25"/>
<circle cx="135.6" cy="184.2" r="2.25"/>
<circle cx="315.4" cy="186.1" r="2.25"/>
</g>
<g fill="#fff">
<path d="M313.5 138.2h3v2.5h-3z"/>
<path d="M98.5 193.2h3v2.5h-3z"/>
<path d="M133.5 130.6h3v2.5h-3z"/>
<path d="M273.5 130.6h3v2.5h-3z"/>
<path d="M274.1 193.2h1.8v2.5h-1.8z"/>
<path d="M202.9 108.2h4.2v2.5h-4.2z"/>
<path d="M308.7 165.4h13.1v2.6h-13.1z"/>
<path d="M286.9 166.4h9.2v2.5h-9.2z"/>
<path d="M290.8 72.2h10.4v2.5h-10.4z"/>
<path d="M266.9 166.4h9.2v2.5h-9.2z"/>
</g>
<path d="M75 39.5h270M75 48h270M356 59v155M364.5 59v155" fill="none" stroke="#555" stroke-width=".2"/>
<g fill="none" stroke="#999" stroke-width=".2">
<path d="M75 37v19M345 37v19M78 45.5v10.5M120 45.5v10.5M165 45.5v10.5M210 45.5v10.5M255 45.5v10.5M300 45.5v10.5M342 45.5v10.5M348 59h19M348 62h10.5M348 104h10.5"/>
<path d="M348 149h10.5M348 194h10.5"/>
</g>
<g fill="none" stroke="#444" stroke-width=".2">
<path d="M76.2 38.3l-2.5 2.5M346.2 38.3l-2.4 2.5M76.2 46.8l-2.5 2.4M79.2 46.8l-2.5 2.4M121.2 46.8l-2.5 2.4M166.3 46.8l-2.6 2.4M211.3 46.8l-2.6 2.4M256.3 46.8l-2.5 2.4M301.3 46.8l-2.5 2.4M343.2 46.8l-2.4 2.4M346.2 46.8l-2.4 2.4M357.2 57.7l-2.5 2.6"/>
<path d="M365.8 57.7l-2.6 2.6M357.2 60.7l-2.5 2.6M357.2 102.8l-2.5 2.5M357.2 147.8l-2.5 2.5M357.2 192.8l-2.5 2.5"/>
</g>
<g fill="#fff" stroke="#444" stroke-width=".2">
<circle cx="78" cy="29" r="5"/>
<circle cx="120" cy="29" r="5"/>
<circle cx="165" cy="29" r="5"/>
<circle cx="210" cy="29" r="5"/>
<circle cx="255" cy="29" r="5"/>
<circle cx="300" cy="29" r="5"/>
<circle cx="342" cy="29" r="5"/>
<circle cx="45" cy="194" r="5"/>
<circle cx="375" cy="194" r="5"/>
<circle cx="45" cy="149" r="5"/>
<circle cx="375" cy="149" r="5"/>
<circle cx="45" cy="104" r="5"/>
<circle cx="375" cy="104" r="5"/>
<circle cx="45" cy="62" r="5"/>
<circle cx="375" cy="62" r="5"/>
</g>
<path d="M30 194h360" fill="none" stroke="#9b1c1c" stroke-width=".2" stroke-dasharray="6 1.5 1 1.5" stroke-linecap="butt"/>
<path d="M34 226h25v2.2h-25z" fill="#111" stroke="#111" stroke-width=".25"/>
<path d="M59 226h25v2.2h-25z" fill="#fff" stroke="#111" stroke-width=".25"/>
<path d="M84 226h50v2.2h-50z" fill="#111" stroke="#111" stroke-width=".25"/>
<circle cx="190" cy="226" r="7" fill="none" stroke="#111" stroke-width=".3"/>
<path d="M185.6 228.2l10.3-5.2z" fill="#000" stroke="#111" stroke-width=".4"/>
<path d="M189.4 224.7l6.5-1.7-5.3 4.2z" fill="#111" stroke="#111" stroke-width=".2"/>
<path d="M230 217h22v22h-22z" fill="#fff" stroke="#111" stroke-width=".3"/>
<path d="M230 217h22v11h-22z" fill="#cfd8e3"/>
<path d="M230 217h22v22h-22z" fill="none" stroke="#111" stroke-width=".3"/>
<path d="M7 250h406v33h-406z" fill="none" stroke="#111" stroke-width=".5"/>
<path d="M47.6 250v33M193.8 250v33M299.3 250v33M356.2 250v33" fill="none" stroke="#111" stroke-width=".35"/>
<text font-size="4.6" fill="#111" x="51.6" y="263.9">7층 평면도 (정정 후보)</text>
<text font-size="4.2" fill="#111" x="10" y="268.1">T14T-P-7F</text>
<text font-size="3.9" fill="#111" x="303.3" y="261.9">C-T14T</text>
<g font-size="2.8" fill="#222">
<text x="77" y="30">A</text>
<text x="119" y="30">B</text>
<text x="164.1" y="30">C</text>
<text x="208.9" y="30">D</text>
<text x="254.2" y="30">E</text>
<text x="299.2" y="30">F</text>
<text x="341" y="30">G</text>
<text x="44.3" y="63">1</text>
<text x="374.3" y="63">1</text>
<text x="233.8" y="69.7">판매 점포</text>
<text x="138.5" y="73.5">판매 점포</text>
<text x="188.8" y="78">판매 점포</text>
<text x="44.2" y="105">2</text>
<text x="374.2" y="105">2</text>
<text x="86.8" y="133.6">판매 홀</text>
<text x="44.2" y="150">3</text>
<text x="374.2" y="150">3</text>
<text x="139" y="183.7">식음 홀</text>
<text x="318.8" y="185.6">식음 홀</text>
<text x="44.2" y="195">4</text>
<text x="374.2" y="195">4</text>
</g>
<text font-size="2.8" fill="#111" x="197.8" y="261.9">축척 1:200 (A3 420×297 mm, 분할 1/2)</text>
<text font-size="2.6" fill="#111" x="197.7" y="222.6">N</text>
<text font-size="2.6" fill="#555" x="51.6" y="271.1">Floor plan 7F · FFL +31.001 m · 다층 상업시설 수직 보행</text>
<g font-size="2.2" fill="#555">
<text x="206.9" y="37.5">54000</text>
<text x="96.6" y="46">8400</text>
<text x="140.1" y="46">9000</text>
<text x="185.1" y="46">9000</text>
<text x="230.1" y="46">9000</text>
<text x="275.1" y="46">9000</text>
<text x="318.6" y="46">8400</text>
<text x="138.5" y="76.3">54.0㎡</text>
<text x="233.8" y="72.5">31.0㎡</text>
<text x="188.8" y="80.8">53.8㎡</text>
<text x="354.2" y="85.4" transform="rotate(-90 354.2 85.4)">8400</text>
<text x="354.2" y="128.9" transform="rotate(-90 354.2 128.9)">9000</text>
<text x="86.8" y="136.4">646.3㎡</text>
<text x="354.2" y="173.9" transform="rotate(-90 354.2 173.9)">9000</text>
<text x="139" y="186.5">320.9㎡</text>
<text x="318.8" y="188.4">102.9㎡</text>
<text x="362.8" y="197.1" transform="rotate(-90 362.8 197.1)">54000</text>
<text x="360.2" y="261.9">진북 63.2°</text>
<text x="303.3" y="269.1">개정 R1 (정정 후보)</text>
<text x="360.2" y="269.1">PR #29 기준 정정</text>
<text x="197.8" y="275.7">검수: C_T14T_READY_FOR_CHATGPT_INDEPENDENT_REVIEW</text>
<text x="303.3" y="275.7">출력 2026-11-23</text>
<text x="360.2" y="275.7">1F 원본 보존</text>
<text x="10" y="276.4">SHEET 1/2 · A3 420×297 · 북측 절반</text>
<text x="51.6" y="277.7">모델 검증 구조 위에 제안한 구획·문·실·가구·동선 · 프로그램: F&amp;B/판매</text>
</g>
<g font-size="2.2" fill="#111">
<text x="33.4" y="224.8">0</text>
<text x="58.4" y="224.8">5</text>
<text x="82.7" y="224.8">10</text>
<text x="131.4" y="224.8">20 m</text>
</g>
<text font-size="2.2" fill="#9b1c1c" x="197.8" y="269.1">PROPOSED_DESIGN · NOT APPROVED · NOT FROZEN</text>
<text font-size="2.1" fill="#9b1c1c" x="265" y="222">PROPOSED_DESIGN · NOT APPROVED · NOT FROZEN</text>
<text font-size="2" fill="#9b1c1c" x="340.2" y="192.5">MATCH LINE y=+9.000 (그리드 4) → 시트 2/2 남측</text>
<text font-size="2" fill="#555" x="265" y="227">범례·실 일람·면적: A1 시트 참조 (T14T-P-7F)</text>
<g font-size="1.9" fill="#333">
<text x="214.5" y="69.7">04</text>
<text x="229.3" y="71.3">05</text>
<text x="134.2" y="75">01</text>
<text x="169.2" y="76.3">02</text>
<text x="184.3" y="79.5">03</text>
<text x="141.4" y="94.5">06</text>
<text x="203.3" y="110">EV2</text>
<text x="330.2" y="109">07</text>
<text x="82.4" y="135.1">08</text>
<text x="134" y="132.4">T3</text>
<text x="273.9" y="132.4">T4</text>
<text x="313.8" y="140">FR</text>
<text x="80.1" y="165.1">09</text>
<text x="101.5" y="172.5">11</text>
<text x="79.8" y="180.5">10</text>
<text x="134.5" y="185.2">12</text>
<text x="314.3" y="187.1">13</text>
<text x="98.7" y="195">M1</text>
<text x="274.5" y="195">E</text>
</g>
<g font-size="1.9" fill="#7a3b8c">
<text x="291.3" y="74">승차 →10F</text>
<text x="267.4" y="168.2">승차 →8F</text>
<text x="287.3" y="168.2">하차 ←6F</text>
</g>
<text font-size="1.9" fill="#9a5b1e" x="309.8" y="167.2">FR 반입 접점</text>
<g font-size="1.9" fill="#555">
<text x="34" y="232.2">1:200 · 1 m = 5 mm · SCALE BAR 20 m = 100 mm</text>
<text x="236.6" y="243.5">KEY PLAN</text>
</g>
</svg>
